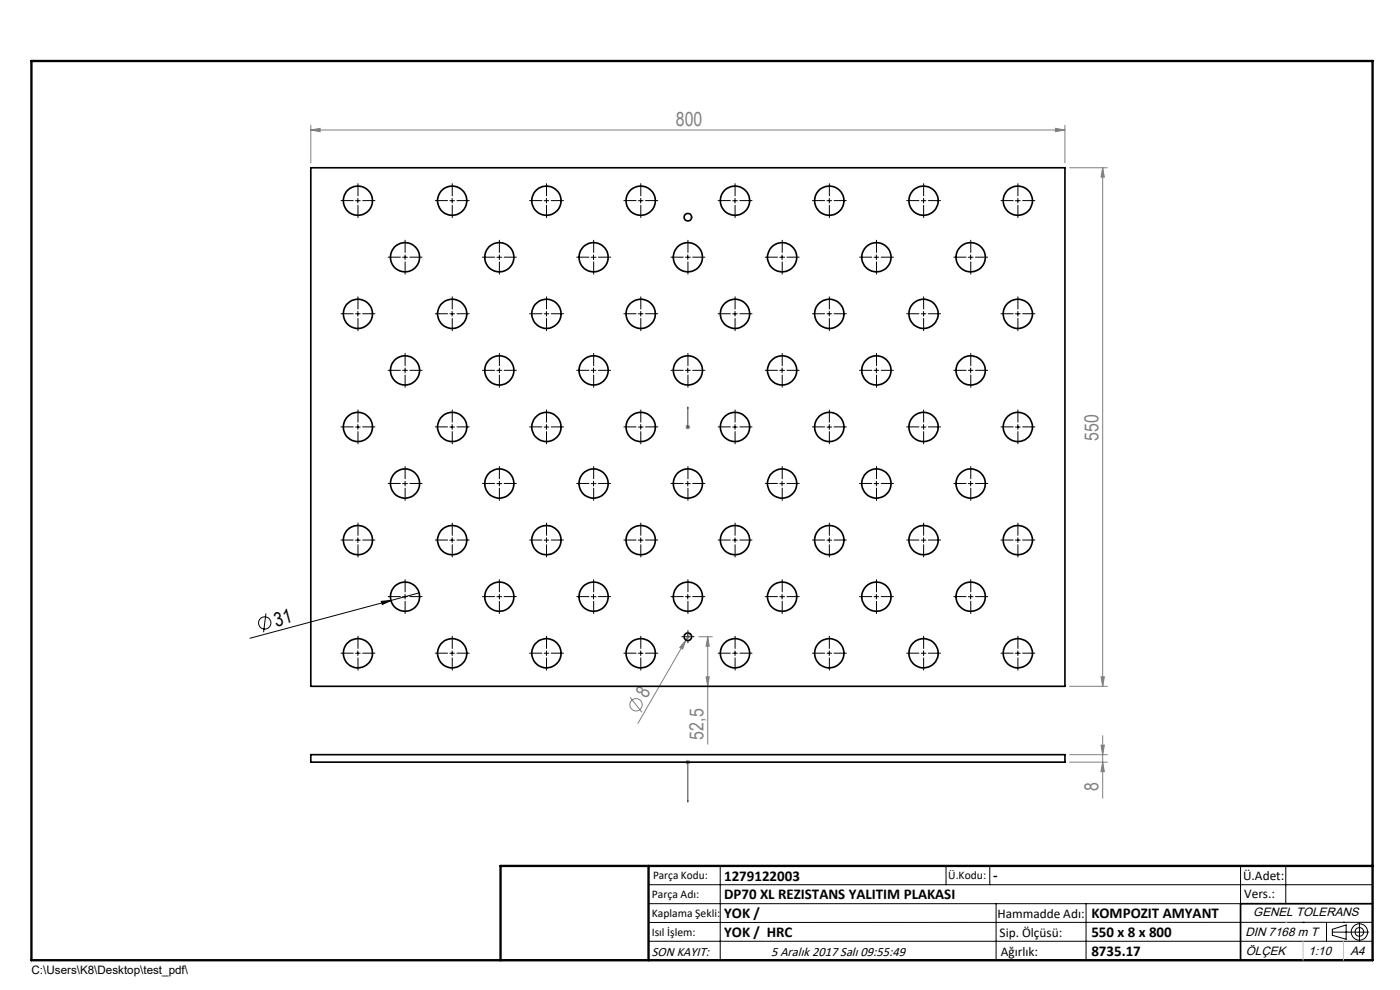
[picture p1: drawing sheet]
<svg xmlns="http://www.w3.org/2000/svg" width="297mm" height="210mm" viewBox="0 0 297 210" stroke-linecap="round" stroke-linejoin="round" font-family="sans-serif">
<g fill="none" stroke="#000" stroke-width=".21">
<path d="M75.4 42.6h1M75.9 42.1v1M85.4 54.6h1M85.9 54.1v1M95.4 42.6h1M95.9 42.1v1M105.4 54.6h1M105.9 54.1v1M115.4 42.6h1M115.9 42.1v1M125.4 54.6h1M125.9 54.1v1"/>
<path d="M135.4 42.6h1M135.9 42.1v1M145.4 54.6h1M145.9 54.1v1M155.4 42.6h1M155.9 42.1v1M165.4 54.6h1M165.9 54.1v1M175.4 42.6h1M175.9 42.1v1M185.4 54.6h1M185.9 54.1v1"/>
<path d="M195.4 42.6h1M195.9 42.1v1M205.4 54.6h1M205.9 54.1v1M215.4 42.6h1M215.9 42.1v1M75.4 66.6h1M75.9 66.1v1M85.4 78.6h1M85.9 78.1v1M95.4 66.6h1M95.9 66.1v1"/>
<path d="M105.4 78.6h1M105.9 78.1v1M115.4 66.6h1M115.9 66.1v1M125.4 78.6h1M125.9 78.1v1M135.4 66.6h1M135.9 66.1v1M145.4 78.6h1M145.9 78.1v1M155.4 66.6h1M155.9 66.1v1"/>
<path d="M165.4 78.6h1M165.9 78.1v1M175.4 66.6h1M175.9 66.1v1M185.4 78.6h1M185.9 78.1v1M195.4 66.6h1M195.9 66.1v1M205.4 78.6h1M205.9 78.1v1M215.4 66.6h1M215.9 66.1v1"/>
<path d="M75.4 90.6h1M75.9 90.1v1M95.4 90.6h1M95.9 90.1v1M115.4 90.6h1M115.9 90.1v1M135.4 90.6h1M135.9 90.1v1M155.4 90.6h1M155.9 90.1v1M175.4 90.6h1M175.9 90.1v1"/>
<path d="M195.4 90.6h1M195.9 90.1v1M215.4 90.6h1M215.9 90.1v1M75.4 114.6h1M75.9 114.1v1M85.4 102.6h1M85.9 102.1v1M95.4 114.6h1M95.9 114.1v1M105.4 102.6h1M105.9 102.1v1"/>
<path d="M115.4 114.6h1M115.9 114.1v1M125.4 102.6h1M125.9 102.1v1M135.4 114.6h1M135.9 114.1v1M145.4 102.6h1M145.9 102.1v1M155.4 114.6h1M155.9 114.1v1M165.4 102.6h1M165.9 102.1v1"/>
<path d="M175.4 114.6h1M175.9 114.1v1M185.4 102.6h1M185.9 102.1v1M195.4 114.6h1M195.9 114.1v1M205.4 102.6h1M205.9 102.1v1M215.4 114.6h1M215.9 114.1v1M56.4 130.1l-.5 4M75.4 138.6h1"/>
<path d="M75.9 138.1v1M80.9 127.6l2-.2-1.8 .8zM82.9 127.4l-29.9 8M85.4 126.6h1M85.9 126.1v1M88.9 125.8l-6 1.6M95.4 138.6h1M95.9 138.1v1M105.4 126.6h1M105.9 126.1v1M115.4 138.6h1M115.9 138.1v1"/>
<path d="M125.4 126.6h1M125.9 126.1v1M135.4 138.6h1M135.9 138.1v1M145.4 126.6h1M145.4 135.1h1M145.9 126.1v1M145.9 134.6v1M155.4 138.6h1M155.9 138.1v1M165.4 126.6h1M165.9 126.1v1"/>
<path d="M175.4 138.6h1M175.9 138.1v1M185.4 126.6h1M185.9 126.1v1M195.4 138.6h1M195.9 138.1v1M205.4 126.6h1M205.9 126.1v1M215.4 138.6h1M215.9 138.1v1M137.6 187.7h153.6M137.6 191.7h153.6"/>
<path d="M137.6 199.7h153.6M152.8 183.7v20M200.7 183.7v4M210 183.7v4M211.3 191.7v12M230.4 191.7v12M263.2 183.7v20M272.8 183.7v8M276.4 195.6h.1M281.4 195.6v4.1M282.6 197.7h7.8M282.6 197.1l3-.9v3l-3-.8z"/>
<path d="M285 195.6h.1M288.4 195.8v3.8M291.2 195.6l-153.6 .1"/>
<circle cx="56.2" cy="132.1" r="1.3"/>
<circle cx="288.4" cy="197.7" r="1.74"/>
<circle cx="288.4" cy="197.7" r=".93"/>
</g>
<g fill="none" stroke="#808080" stroke-width=".21">
<path d="M65.9 27.6l2-.4v.7zM65.9 26.6v8M65.9 27.6h160M223.9 27.2l2 .4-2 .3zM225.9 26.6v8M226.9 35.6h8M233.9 35.6l.4 2h-.7zM233.9 35.6v110M145.4 90.6h1M145.6 90.2l.7 .7M145.9 90.1v1M146.3 90.2l-.7 .7"/>
<path d="M145.5 135.8l-.7 1.9-.6-.4zM145.5 135.8l-10.2 17.6M146.3 134.4l-.8 1.4M148.2 135.1h2.9M150.1 135.1l.4 2h-.7zM150.1 135.1v22.8M133.7 147.9l2.5 3.2M149.8 143.6h.7l-.4 2zM226.9 145.6h8M233.6 143.6h.7l-.4 2zM233.6 158.1h.7l-.4 2zM233.9 156.1v13.2"/>
<path d="M145.4 161.7h1M145.6 161.3l.7 .7M145.9 161.2v1M146.3 161.3l-.7 .7M226.9 161.7h8M226.9 160.1h8M233.9 161.7l.4 2h-.7z"/>
<circle cx="134.9" cy="149.5" r="1.3"/>
</g>
<path d="M145.9 86.3v.5v-.5M145.9 90.5v.2zM145.9 90.6h.1M145.9 86.3v4.3M145.9 161.6v.2zM145.9 170.1v-.4v.4M145.9 161.7h.1M145.9 161.7v8.4" fill="none" stroke="#00f" stroke-width=".21"/>
<g fill="none" stroke="#000" stroke-width=".21" stroke-dasharray="15.2 1.3 1.3 1.3">
<path d="M74.9 42.6h-2.6M75.9 41.6v-2.6M75.9 43.6v2.6M76.9 42.6h2.6M84.9 54.6h-2.6M85.9 55.6v2.6M85.9 53.6v-2.6M86.9 54.6h2.6M94.9 42.6h-2.6M95.9 41.6v-2.6M95.9 43.6v2.6M96.9 42.6h2.6"/>
<path d="M104.9 54.6h-2.6M105.9 55.6v2.6M105.9 53.6v-2.6M106.9 54.6h2.6M114.9 42.6h-2.6M115.9 41.6v-2.6M115.9 43.6v2.6M116.9 42.6h2.6M124.9 54.6h-2.6M125.9 55.6v2.6M125.9 53.6v-2.6M126.9 54.6h2.6"/>
<path d="M134.9 42.6h-2.6M135.9 41.6v-2.6M135.9 43.6v2.6M136.9 42.6h2.6M144.9 54.6h-2.6M145.9 53.6v-2.6M145.9 55.6v2.6M146.9 54.6h2.6M154.9 42.6h-2.6M155.9 41.6v-2.6M155.9 43.6v2.6M156.9 42.6h2.6"/>
<path d="M164.9 54.6h-2.6M165.9 53.6v-2.6M165.9 55.6v2.6M166.9 54.6h2.6M174.9 42.6h-2.6M175.9 41.6v-2.6M175.9 43.6v2.6M176.9 42.6h2.6M184.9 54.6h-2.6M185.9 55.6v2.6M185.9 53.6v-2.6M186.9 54.6h2.6"/>
<path d="M194.9 42.6h-2.6M195.9 41.6v-2.6M195.9 43.6v2.6M196.9 42.6h2.6M204.9 54.6h-2.6M205.9 55.6v2.6M205.9 53.6v-2.6M206.9 54.6h2.6M214.9 42.6h-2.6M215.9 41.6v-2.6M215.9 43.6v2.6M216.9 42.6h2.6"/>
<path d="M74.9 66.6h-2.6M75.9 65.6v-2.6M75.9 67.6v2.6M76.9 66.6h2.6M84.9 78.6h-2.6M85.9 79.6v2.6M85.9 77.6v-2.6M86.9 78.6h2.6M94.9 66.6h-2.6M95.9 67.6v2.6M95.9 65.6v-2.6M96.9 66.6h2.6"/>
<path d="M104.9 78.6h-2.6M105.9 79.6v2.6M105.9 77.6v-2.6M106.9 78.6h2.6M114.9 66.6h-2.6M115.9 67.6v2.6M115.9 65.6v-2.6M116.9 66.6h2.6M124.9 78.6h-2.6M125.9 79.6v2.6M125.9 77.6v-2.6M126.9 78.6h2.6"/>
<path d="M134.9 66.6h-2.6M135.9 67.6v2.6M135.9 65.6v-2.6M136.9 66.6h2.6M144.9 78.6h-2.6M145.9 77.6v-2.6M145.9 79.6v2.6M146.9 78.6h2.6M154.9 66.6h-2.6M155.9 65.6v-2.6M155.9 67.6v2.6M156.9 66.6h2.6"/>
<path d="M164.9 78.6h-2.6M165.9 77.6v-2.6M165.9 79.6v2.6M166.9 78.6h2.6M174.9 66.6h-2.6M175.9 67.6v2.6M175.9 65.6v-2.6M176.9 66.6h2.6M184.9 78.6h-2.6M185.9 79.6v2.6M185.9 77.6v-2.6M186.9 78.6h2.6"/>
<path d="M194.9 66.6h-2.6M195.9 67.6v2.6M195.9 65.6v-2.6M196.9 66.6h2.6M204.9 78.6h-2.6M205.9 79.6v2.6M205.9 77.6v-2.6M206.9 78.6h2.6M214.9 66.6h-2.6M215.9 65.6v-2.6M215.9 67.6v2.6M216.9 66.6h2.6"/>
<path d="M74.9 90.6h-2.6M75.9 89.6v-2.6M75.9 91.6v2.6M76.9 90.6h2.6M94.9 90.6h-2.6M95.9 91.6v2.6M95.9 89.6v-2.6M96.9 90.6h2.6M114.9 90.6h-2.6M115.9 91.6v2.6M115.9 89.6v-2.6M116.9 90.6h2.6"/>
<path d="M134.9 90.6h-2.6M135.9 91.6v2.6M135.9 89.6v-2.6M136.9 90.6h2.6M154.9 90.6h-2.6M155.9 89.6v-2.6M155.9 91.6v2.6M156.9 90.6h2.6M174.9 90.6h-2.6M175.9 91.6v2.6M175.9 89.6v-2.6M176.9 90.6h2.6"/>
<path d="M194.9 90.6h-2.6M195.9 91.6v2.6M195.9 89.6v-2.6M196.9 90.6h2.6M214.9 90.6h-2.6M215.9 89.6v-2.6M215.9 91.6v2.6M216.9 90.6h2.6M74.9 114.6h-2.6M75.9 113.6v-2.6M75.9 115.6v2.6M76.9 114.6h2.6"/>
<path d="M84.9 102.6h-2.6M85.9 103.6v2.6M85.9 101.6v-2.6M86.9 102.6h2.6M94.9 114.6h-2.6M95.9 115.6v2.6M95.9 113.6v-2.6M96.9 114.6h2.6M104.9 102.6h-2.6M105.9 103.6v2.6M105.9 101.6v-2.6M106.9 102.6h2.6"/>
<path d="M114.9 114.6h-2.6M115.9 115.6v2.6M115.9 113.6v-2.6M116.9 114.6h2.6M124.9 102.6h-2.6M125.9 103.6v2.6M125.9 101.6v-2.6M126.9 102.6h2.6M134.9 114.6h-2.6M135.9 115.6v2.6M135.9 113.6v-2.6M136.9 114.6h2.6"/>
<path d="M144.9 102.6h-2.6M145.9 101.6v-2.6M145.9 103.6v2.6M146.9 102.6h2.6M154.9 114.6h-2.6M155.9 113.6v-2.6M155.9 115.6v2.6M156.9 114.6h2.6M164.9 102.6h-2.6M165.9 101.6v-2.6M165.9 103.6v2.6M166.9 102.6h2.6"/>
<path d="M174.9 114.6h-2.6M175.9 115.6v2.6M175.9 113.6v-2.6M176.9 114.6h2.6M184.9 102.6h-2.6M185.9 103.6v2.6M185.9 101.6v-2.6M186.9 102.6h2.6M194.9 114.6h-2.6M195.9 115.6v2.6M195.9 113.6v-2.6M196.9 114.6h2.6"/>
<path d="M204.9 102.6h-2.6M205.9 103.6v2.6M205.9 101.6v-2.6M206.9 102.6h2.6M214.9 114.6h-2.6M215.9 113.6v-2.6M215.9 115.6v2.6M216.9 114.6h2.6M74.9 138.6h-2.6M75.9 137.6v-2.6M75.9 139.6v2.6M76.9 138.6h2.6"/>
<path d="M84.9 126.6h-2.6M85.9 127.6v2.6M85.9 125.6v-2.6M86.9 126.6h2.6M94.9 138.6h-2.6M95.9 137.6v-2.6M95.9 139.6v2.6M96.9 138.6h2.6M104.9 126.6h-2.6M105.9 127.6v2.6M105.9 125.6v-2.6M106.9 126.6h2.6"/>
<path d="M114.9 138.6h-2.6M115.9 137.6v-2.6M115.9 139.6v2.6M116.9 138.6h2.6M124.9 126.6h-2.6M125.9 127.6v2.6M125.9 125.6v-2.6M126.9 126.6h2.6M134.9 138.6h-2.6M135.9 137.6v-2.6M135.9 139.6v2.6M136.9 138.6h2.6"/>
<path d="M144.9 126.6h-2.6M144.9 135.1h-.3M145.9 127.6v2.6M145.9 125.6v-2.6M145.9 136.1v.3M145.9 134.1v-.3M146.9 126.6h2.6M146.9 135.1h.3M154.9 138.6h-2.6M155.9 137.6v-2.6M155.9 139.6v2.6M156.9 138.6h2.6"/>
<path d="M164.9 126.6h-2.6M165.9 127.6v2.6M165.9 125.6v-2.6M166.9 126.6h2.6M174.9 138.6h-2.6M175.9 137.6v-2.6M175.9 139.6v2.6M176.9 138.6h2.6M184.9 126.6h-2.6M185.9 127.6v2.6M185.9 125.6v-2.6M186.9 126.6h2.6"/>
<path d="M194.9 138.6h-2.6M195.9 137.6v-2.6M195.9 139.6v2.6M196.9 138.6h2.6M204.9 126.6h-2.6M205.9 127.6v2.6M205.9 125.6v-2.6M206.9 126.6h2.6M214.9 138.6h-2.6M215.9 137.6v-2.6M215.9 139.6v2.6M216.9 138.6h2.6"/>
</g>
<path d="M291.2 191.7h-28v12M106.2 203.7h185" fill="none" stroke="#000" stroke-width=".35"/>
<path d="M6.7 12.9h284.5v190.8h-284.5zM137.6 183.7v20M291.2 183.7h-185v20" fill="none" stroke="#000" stroke-width=".5"/>
<path d="M272.8 195.6h.1M276.4 199.7v4M285 199.7v4" fill="none" stroke="#c0c0c0" stroke-width=".21"/>
<g fill="#00f">
<path d="M145.9 86.3v.5zM145.9 90.5v.2z"/>
<path d="M145.9 161.6v.2zM145.9 169.7v.4z"/>
</g>
<path d="M80.9 127.6l2-.2-1.8 .8z" fill="#000"/>
<g fill="#808080">
<path d="M145.5 135.8l-.7 1.9-.6-.4z"/>
<path d="M65.9 27.6l2-.4v.7zM223.9 27.2l2 .4-2 .3z"/>
<path d="M233.6 143.6h.7l-.4 2zM233.9 35.6l.4 2h-.7z"/>
<path d="M233.6 158.1h.7l-.4 2zM233.9 161.7l.4 2h-.7z"/>
<path d="M150.1 135.1l.4 2h-.7zM149.8 143.6h.7l-.4 2z"/>
</g>
<g fill="none" stroke="#000" stroke-width=".35">
<path d="M65.9 35.6h160v110h-160zM65.9 160.1h160v1.6h-160z"/>
<circle cx="75.9" cy="42.6" r="3.1"/>
<circle cx="85.9" cy="54.6" r="3.1"/>
<circle cx="95.9" cy="42.6" r="3.1"/>
<circle cx="105.9" cy="54.6" r="3.1"/>
<circle cx="115.9" cy="42.6" r="3.1"/>
<circle cx="125.9" cy="54.6" r="3.1"/>
<circle cx="135.9" cy="42.6" r="3.1"/>
<circle cx="145.9" cy="46.1" r=".8"/>
<circle cx="145.9" cy="54.6" r="3.1"/>
<circle cx="155.9" cy="42.6" r="3.1"/>
<circle cx="165.9" cy="54.6" r="3.1"/>
<circle cx="175.9" cy="42.6" r="3.1"/>
<circle cx="185.9" cy="54.6" r="3.1"/>
<circle cx="195.9" cy="42.6" r="3.1"/>
<circle cx="205.9" cy="54.6" r="3.1"/>
<circle cx="215.9" cy="42.6" r="3.1"/>
<circle cx="75.9" cy="66.6" r="3.1"/>
<circle cx="85.9" cy="78.6" r="3.1"/>
<circle cx="95.9" cy="66.6" r="3.1"/>
<circle cx="105.9" cy="78.6" r="3.1"/>
<circle cx="115.9" cy="66.6" r="3.1"/>
<circle cx="125.9" cy="78.6" r="3.1"/>
<circle cx="135.9" cy="66.6" r="3.1"/>
<circle cx="145.9" cy="78.6" r="3.1"/>
<circle cx="155.9" cy="66.6" r="3.1"/>
<circle cx="165.9" cy="78.6" r="3.1"/>
<circle cx="175.9" cy="66.6" r="3.1"/>
<circle cx="185.9" cy="78.6" r="3.1"/>
<circle cx="195.9" cy="66.6" r="3.1"/>
<circle cx="205.9" cy="78.6" r="3.1"/>
<circle cx="215.9" cy="66.6" r="3.1"/>
<circle cx="75.9" cy="90.6" r="3.1"/>
<circle cx="95.9" cy="90.6" r="3.1"/>
<circle cx="115.9" cy="90.6" r="3.1"/>
<circle cx="135.9" cy="90.6" r="3.1"/>
<circle cx="155.9" cy="90.6" r="3.1"/>
<circle cx="175.9" cy="90.6" r="3.1"/>
<circle cx="195.9" cy="90.6" r="3.1"/>
<circle cx="215.9" cy="90.6" r="3.1"/>
<circle cx="75.9" cy="114.6" r="3.1"/>
<circle cx="85.9" cy="102.6" r="3.1"/>
<circle cx="95.9" cy="114.6" r="3.1"/>
<circle cx="105.9" cy="102.6" r="3.1"/>
<circle cx="115.9" cy="114.6" r="3.1"/>
<circle cx="125.9" cy="102.6" r="3.1"/>
<circle cx="135.9" cy="114.6" r="3.1"/>
<circle cx="145.9" cy="102.6" r="3.1"/>
<circle cx="155.9" cy="114.6" r="3.1"/>
<circle cx="165.9" cy="102.6" r="3.1"/>
<circle cx="175.9" cy="114.6" r="3.1"/>
<circle cx="185.9" cy="102.6" r="3.1"/>
<circle cx="195.9" cy="114.6" r="3.1"/>
<circle cx="205.9" cy="102.6" r="3.1"/>
<circle cx="215.9" cy="114.6" r="3.1"/>
<circle cx="75.9" cy="138.6" r="3.1"/>
<circle cx="85.9" cy="126.6" r="3.1"/>
<circle cx="95.9" cy="138.6" r="3.1"/>
<circle cx="105.9" cy="126.6" r="3.1"/>
<circle cx="115.9" cy="138.6" r="3.1"/>
<circle cx="125.9" cy="126.6" r="3.1"/>
<circle cx="135.9" cy="138.6" r="3.1"/>
<circle cx="145.9" cy="135.1" r=".81"/>
<circle cx="145.9" cy="126.6" r="3.1"/>
<circle cx="155.9" cy="138.6" r="3.1"/>
<circle cx="165.9" cy="126.6" r="3.1"/>
<circle cx="175.9" cy="138.6" r="3.1"/>
<circle cx="185.9" cy="126.6" r="3.1"/>
<circle cx="195.9" cy="138.6" r="3.1"/>
<circle cx="205.9" cy="126.6" r="3.1"/>
<circle cx="215.9" cy="138.6" r="3.1"/>
</g>
<g font-size="4.1" fill="#808080">
<text x="143.4" y="26.6">800</text>
<text x="233" y="93.5" transform="rotate(-90 233 93.5)">550</text>
<text x="137.2" y="148.3" transform="rotate(-60 137.2 148.3)">8</text>
<text x="149.2" y="156.9" transform="rotate(-90 149.2 156.9)">52,5</text>
<text x="233" y="167.7" transform="rotate(-90 233 167.7)">8</text>
</g>
<text font-size="4.1" x="58.6" y="132.9" transform="rotate(-15 58.6 132.9)">31</text>
<g font-size="3.2">
<text x="153.6" y="186.8">1279122003</text>
<text x="153.6" y="190.8">DP70 XL REZISTANS YALITIM PLAKASI</text>
<text x="210.7" y="186.6">-</text>
<text x="153.6" y="194.8">YOK /</text>
<text x="231.5" y="194.8">KOMPOZIT AMYANT</text>
<text x="153.6" y="198.8">YOK / HRC</text>
<text x="231.5" y="198.7">550 x 8 x 800</text>
<text x="231.5" y="202.8">8735.17</text>
</g>
<g font-size="2.8">
<text x="263.7" y="186.7">Ü.Adet:</text>
<text x="263.9" y="190.5">Vers.:</text>
<text x="211.6" y="194.8">Hammadde Adı:</text>
<text x="138.3" y="202.8">SON KAYIT:</text>
<text x="163.6" y="202.8">5 Aralık 2017 Salı 09:55:49</text>
<text x="212.1" y="198.7">Sip. Ölçüsü:</text>
<text x="212.3" y="202.7">Ağırlık:</text>
</g>
<g font-size="2.6">
<text x="265.9" y="194.4">GENEL TOLERANS</text>
<text x="264.2" y="198.5">DIN 7168 m T</text>
<text x="264.3" y="202.6">ÖLÇEK</text>
<text x="277.6" y="202.6">1:10</text>
<text x="286.5" y="202.6">A4</text>
</g>
<g font-size="2.5">
<text x="138.3" y="190.5">Parça Adı:</text>
<text x="138.5" y="186.5">Parça Kodu:</text>
<text x="201.2" y="186.5">Ü.Kodu:</text>
<text x="138.3" y="194.5">Kaplama Şekli:</text>
<text x="138.3" y="198.6">Isıl İşlem:</text>
<text x="6.7" y="206.7">C:\Users\K8\Desktop\test_pdf\</text>
</g>
</svg>
